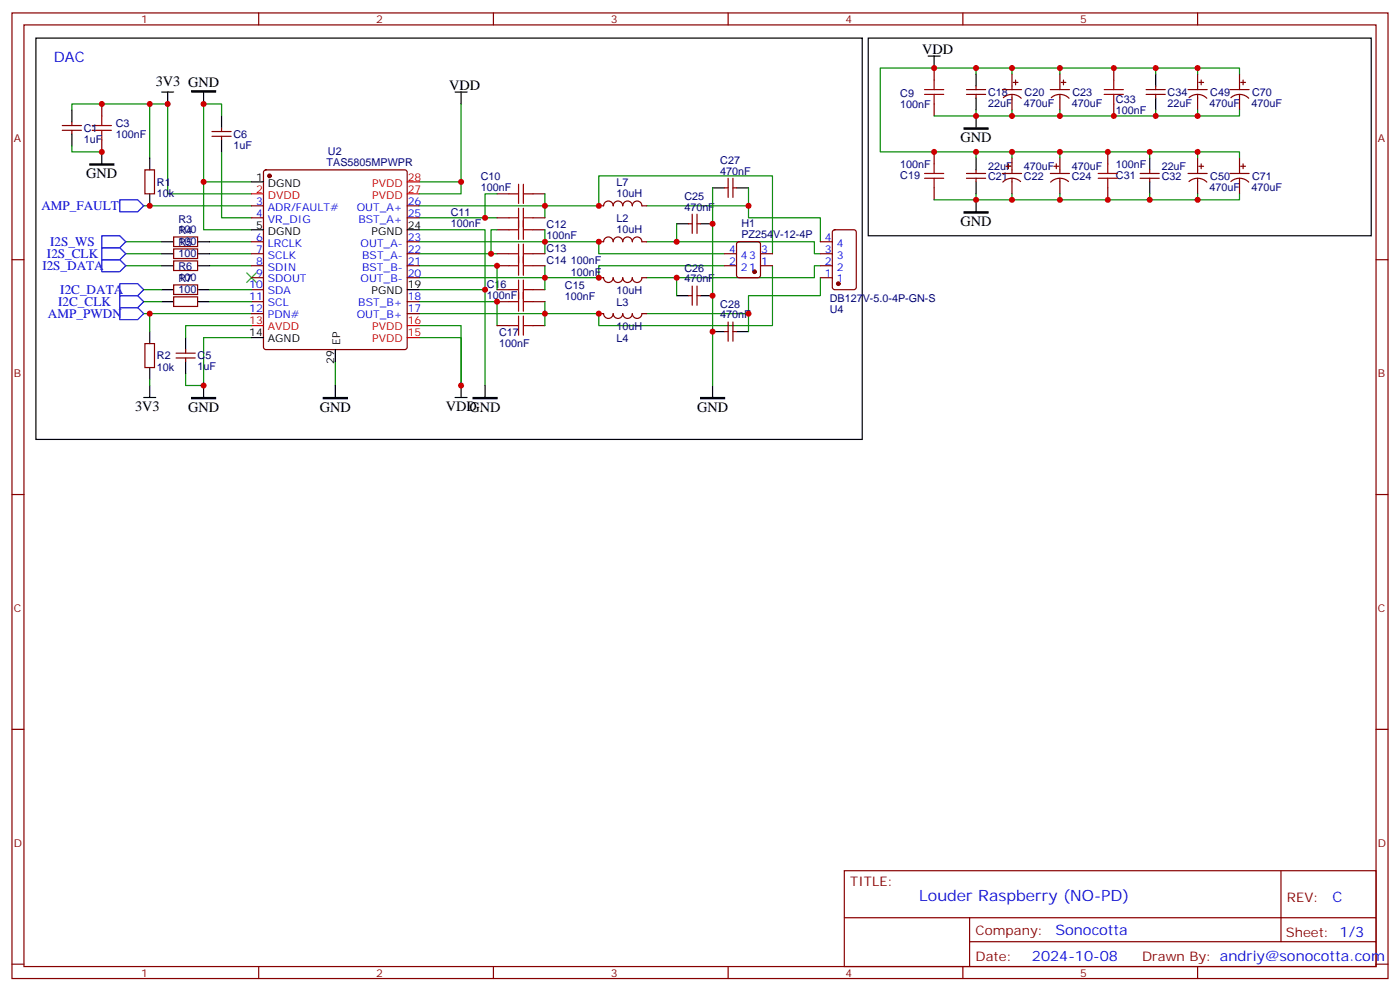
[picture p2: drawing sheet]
<svg xmlns="http://www.w3.org/2000/svg" width="412mm" height="292mm" viewBox="0 0 412 292" stroke-linecap="round" stroke-linejoin="round" font-family="sans-serif">
<g fill="none" stroke="#870000" stroke-width=".35">
<path d="M3.5 3.8h405.4v284.3h-405.4zM7.1 7.3h398.2v277.3h-398.2zM76.2 3.8v3.5M145.3 3.8v3.5M214.5 3.8v3.5M283.6 3.8v3.5M352.8 3.8v3.5M18.3 38.4h5.7M18.3 37h5.7M21.2 35.9v1.1M21.2 38.4v1M30 30.6v3.5"/>
<path d="M62.4 38.7h5.7M65.3 37.7v1M275.2 20v3.6M275.2 30.6v3.5M284.7 26.4h5.6M284.7 27.8h5.6M287.5 25.3v1.1M287.5 27.8v1.1M295.3 26.4h5.6M295.6 28.8a3.8 3.8 0 0 1 5.2 .1M298.1 21.8v4.6M298.1 27.8v4.6"/>
<path d="M298.4 24.3h1.5M299.2 23.6v1.4M309.4 26.4h5.6M309.7 28.8a3.8 3.8 0 0 1 5.2 .1M312.2 21.8v4.6M312.2 27.8v4.6M312.6 24.3h1.4M313.3 23.6v1.4M328.1 20v3.6M328.1 30.6v3.5M337.6 26.4h5.7M337.6 27.8h5.7"/>
<path d="M340.4 25.3v1.1M340.4 27.8v1.1M350 26.4h5.6M350.2 28.8a3.8 3.8 0 0 1 5.3 .1M352.8 21.8v4.6M352.8 27.8v4.6M353.1 24.3h1.4M353.8 23.6v1.4M362.3 26.4h5.6M362.6 28.8a3.8 3.8 0 0 1 5.2 .1M365.1 21.8v4.6M365.1 27.8v4.6"/>
<path d="M365.5 24.3h1.4M366.2 23.6v1.4M30 41.2v3.5M42.7 50h2.8v7.1h-2.8zM62.4 40.1h5.7M65.3 40.1v1.1M77.8 50.2l.5-.2h40.9l.5 .2 .2 .5v51.5l-.2 .5-.5 .2h-40.9l-.5-.2-.2-.5v-51.5zM146.4 57.1h3.5M157 57.1h3.5M213.4 55.3h1.1M214.5 52.5v5.6M215.9 52.5v5.6"/>
<path d="M215.9 55.3h1.1M275.2 44.7v3.6M275.2 55.3v3.5M284.7 51.1h5.6M284.7 52.5h5.6M287.5 50v1.1M287.5 52.5v1.1M295.3 51.1h5.6M296.3 49h1.4M297 48.3v1.4M298.1 46.5v4.6M298.1 52.5v4.6"/>
<path d="M300.6 53.5a3.8 3.8 0 0 0-5.2 .1M309.4 51.1h5.6M310.4 49h1.5M311.1 48.3v1.4M312.2 46.5v4.6M312.2 52.5v4.6M314.7 53.5a3.8 3.8 0 0 0-5.2 .1M326.3 44.7v3.6M326.3 55.3v3.5M335.8 51.1h5.7M335.8 52.5h5.7M338.7 50v1.1"/>
<path d="M338.7 52.5v1.1M350 51.1h5.6M350.2 53.5a3.8 3.8 0 0 1 5.3 .1M352.8 46.5v4.6M352.8 52.5v4.6M353.1 49h1.4M353.8 48.3v1.4M362.3 51.1h5.6M362.6 53.5a3.8 3.8 0 0 1 5.2 .1M365.1 46.5v4.6M365.1 52.5v4.6M365.5 49h1.4"/>
<path d="M366.2 48.3v1.4M3.5 76.5h3.6M51.2 69.8h7v2.8h-7zM51.2 73.3h7v2.8h-7zM51.2 76.8h7v2.9h-7zM74.1 60.6h3.5M74.1 64.1h3.5M74.1 71.2h3.5M74.1 74.7h3.5M74.1 78.2h3.5M119.9 60.6h3.6M119.9 64.1h3.6"/>
<path d="M119.9 71.2h3.6M119.9 74.7h3.6M119.9 78.2h3.6M146.4 64.1h3.5M146.4 74.7h3.5M146.4 78.2h3.5M146.4 67.7h3.5M157 64.1h3.5M157 74.7h3.5M157 78.2h3.5M157 67.7h3.5M176.4 60.6h1.4a1.41 1.41 0 0 1 1.4-1.4 1.41 1.41 0 0 1 1.4 1.4 1.41 1.41 0 0 1 1.4-1.4 1.41 1.41 0 0 1 1.4 1.4 1.41 1.41 0 0 1 1.5-1.4 1.41 1.41 0 0 1 1.4 1.4 1.41 1.41 0 0 1 1.4-1.4 1.41 1.41 0 0 1 1.4 1.4h1.4"/>
<path d="M176.4 71.2h1.4a1.41 1.41 0 0 1 1.4-1.4 1.41 1.41 0 0 1 1.4 1.4 1.41 1.41 0 0 1 1.4-1.4 1.41 1.41 0 0 1 1.4 1.4 1.41 1.41 0 0 1 1.5-1.4 1.41 1.41 0 0 1 1.4 1.4 1.41 1.41 0 0 1 1.4-1.4 1.41 1.41 0 0 1 1.4 1.4h1.4M202.8 65.9h1.1M203.9 63.1v5.6M205.3 63.1v5.6M205.3 65.9h1.1M213.4 74.7h3.6M213.4 78.2h3.6M217.2 71.4l.5-.2h5.6l.7 .4v9.5l-.4 .6-5.9 .1-.7-.5v-9.4zM224 74.7h3.5M224 78.2h3.5M241.7 71.2h3.5M241.7 74.7h3.5"/>
<path d="M241.7 78.2h3.5M245.4 67.9l.5-.2h5.6l.7 .4v16.5l-.4 .6-5.9 .1-.7-.5v-16.4zM405.3 76.5h3.6M51.2 83.9h7v2.8h-7zM51.2 87.4h7v2.8h-7zM74.1 81.8h3.5M74.1 85.3h3.5M74.1 88.8h3.5M74.1 92.4h3.5M119.9 81.8h3.6M119.9 88.8h3.6M119.9 92.4h3.6"/>
<path d="M146.4 85.3h3.5M146.4 88.8h3.5M146.4 95.9h3.5M157 85.3h3.5M157 88.8h3.5M157 95.9h3.5M176.4 92.4h1.4a1.41 1.41 0 0 0 1.4 1.4 1.41 1.41 0 0 0 1.4-1.4 1.41 1.41 0 0 0 1.4 1.4 1.41 1.41 0 0 0 1.4-1.4 1.41 1.41 0 0 0 1.5 1.4 1.41 1.41 0 0 0 1.4-1.4 1.41 1.41 0 0 0 1.4 1.4 1.41 1.41 0 0 0 1.4-1.4h1.4M176.4 81.8h1.4M180.6 81.8a1.41 1.41 0 0 1-1.4 1.4 1.41 1.41 0 0 1-1.4-1.4M183.4 81.8a1.41 1.41 0 0 1-1.4 1.4 1.41 1.41 0 0 1-1.4-1.4M186.3 81.8a1.41 1.41 0 0 1-1.4 1.4 1.41 1.41 0 0 1-1.5-1.4M190.5 81.8h-1.4a1.41 1.41 0 0 1-1.4 1.4 1.41 1.41 0 0 1-1.4-1.4"/>
<path d="M202.8 87.1h1.1M203.9 84.2v5.7M205.3 84.2v5.7M205.3 87.1h1.1M213.4 97.6h1.1M214.5 94.8v5.7M215.9 94.8v5.7M215.9 97.6h1.1M241.7 81.8h3.5M42.7 101.2h2.8v7h-2.8zM51.9 105.4h5.6M51.9 104h5.6"/>
<path d="M54.7 102.9v1.1M54.7 105.4v1.1M3.5 145.6h3.6M405.3 145.6h3.6M3.5 214.8h3.6M405.3 214.8h3.6M248.7 256.4h156.6v28.2h-156.6zM377.3 256.4v20.9M248.7 270.2h156.5M285.6 277.3h119.6M285.6 270.2v14.2M3.5 283.9h3.6"/>
<path d="M76.2 284.6v3.5M145.3 284.6v3.5M214.5 284.6v3.5M283.6 284.6v3.5M352.8 284.6v3.5M405.3 283.9h3.6"/>
</g>
<g fill="none" stroke="#000" stroke-width=".35">
<path d="M10.6 11.2h243.4v118.2h-243.4zM255.8 11.2h148.1v58.2h-148.1zM273.4 16.5h3.5M275.2 16.5v3.5M21.2 32.4v3.5M21.2 39.4v3.6M47.6 27.1h3.6M49.4 27.1v3.5M60 27.1v3.5M65.3 34.1v3.6M134.1 27.1h3.5M135.8 27.1v3.5"/>
<path d="M287.5 21.8v3.5M287.5 28.9v3.5M287.5 34.1v3.6M340.4 21.8v3.5M340.4 28.9v3.5M30 44.7v3.6M44.1 46.5v3.5M44.1 57.1v3.5M65.3 41.2v3.5M74.1 53.6h3.5M209.9 55.3h3.5M217 55.3h3.5"/>
<path d="M287.5 46.5v3.5M287.5 53.6v3.5M287.5 58.8v3.6M338.7 46.5v3.5M338.7 53.6v3.5M47.6 71.2h3.6M47.6 74.7h3.6M47.6 78.2h3.6M58.2 71.2h3.5M58.2 74.7h3.5M58.2 78.2h3.5M74.1 67.7h3.5"/>
<path d="M119.9 67.7h3.6M199.3 65.9h3.5M206.4 65.9h3.5M44.1 97.6v3.6M47.6 85.3h3.6M47.6 88.8h3.6M54.7 99.4v3.5M58.2 85.3h3.5M58.2 88.8h3.5M74.1 99.4h3.5M119.9 85.3h3.6M199.3 87.1h3.5"/>
<path d="M206.4 87.1h3.5M209.9 97.6h3.5M217 97.6h3.5M42.3 117.1h3.6M44.1 108.2v3.6M44.1 113.5v3.6M54.7 106.5v3.5M60 113.5v3.6M98.8 102.9v3.6M98.8 113.5v3.6M134.1 117.1h3.5M135.8 113.5v3.6"/>
<path d="M142.9 113.5v3.6M209.9 113.5v3.6"/>
</g>
<g fill="none" stroke="#008700" stroke-width=".35">
<path d="M44.1 30.6h-22.9v1.8M65.3 34.1v-3.5h-5.3v23h14.1M135.8 30.6v26.5h-12.3M287.5 20v1.8M287.5 32.4v1.7M298.1 32.4v1.7h-22.9M298.1 21.8v-1.8h-38.8v24.7h28.2v1.8M298.1 20h14.1v1.8M312.2 32.4v1.7h-14.1M312.2 20h28.2v1.8M340.4 32.4v1.7h-28.2M340.4 20h12.4v1.8"/>
<path d="M352.8 32.4v1.7h-12.4M352.8 20h12.3v1.8M365.1 32.4v1.7h-12.3M21.2 43v1.7h8.8M44.1 46.5v-15.9h5.3v26.5h24.7M60 53.6v14.1h14.1M65.3 44.7v19.4h8.8M123.5 53.6h12.3M146.4 57.1h-3.5v7M160.5 57.1v7M209.9 55.3v58.2M220.5 55.3v5.3"/>
<path d="M287.5 44.7h10.6v1.8M287.5 57.1v1.7h-12.3M298.1 44.7h14.1v1.8M298.1 57.1v1.7h-10.6M312.2 57.1v1.7h-14.1M312.2 44.7h26.5v1.8M338.7 57.1v1.7h-26.5M338.7 44.7h14.1v1.8M352.8 57.1v1.7h-14.1M352.8 44.7h12.3v1.8M365.1 57.1v1.7h-12.3M37 78.2h10.6"/>
<path d="M37 74.7h10.6M37 71.2h10.6M42.3 60.6h31.8M61.7 78.2h12.4M61.7 74.7h12.4M61.7 71.2h12.4M123.5 74.7h22.9M123.5 71.2h52.9v3.5h37M123.5 60.6h52.9v-8.8h51.1v22.9M123.5 67.7h19.4v17.6M123.5 78.2h22.9v7.1M123.5 64.1h22.9"/>
<path d="M146.4 67.7h-1.8v7M160.5 67.7v7M160.5 78.2v7.1M190.5 71.2h49.4v3.5h1.8M190.5 60.6h30v3.5h21.2v7.1M199.3 65.9v5.3M213.4 78.2h-37v3.6h-52.9M227.5 78.2v17.7h-51.1v-3.5h-52.9M241.7 78.2h-1.8v3.6h-49.4M42.3 92.4h31.8M42.3 85.3h5.3M42.3 88.8h5.3"/>
<path d="M44.1 92.4v5.2M61.7 85.3h12.4M61.7 88.8h12.4M74.1 99.4h-14.1v14.1h-5.3v-3.5M74.1 95.9h-19.4v3.5M123.5 88.8h22.9v7.1M123.5 95.9h12.3v17.6v-14.1h-12.3M123.5 85.3h19.4v28.2M160.5 88.8v7.1M199.3 81.8v5.3M220.5 92.4v5.2M241.7 81.8v5.3h-21.2v5.3h-30"/>
<path d="M44.1 111.8v1.7M98.8 106.5v7"/>
</g>
<path d="M35.3 58.8h5.3l1.7 1.8-1.7 1.8h-5.3zM30 76.5h5.3l1.7 1.7-1.7 1.8h-5.3zM30 73h5.3l1.7 1.7-1.7 1.8h-5.3zM30 69.4h5.3l1.7 1.8-1.7 1.8h-5.3zM35.3 90.6h5.3l1.7 1.8-1.7 1.7h-5.3zM35.3 87.1h5.3l1.7 1.7-1.7 1.8h-5.3zM35.3 83.5h5.3l1.7 1.8-1.7 1.8h-5.3z" fill="none" stroke="#00f" stroke-width=".35"/>
<path d="M56.4 26.7h7.1v.4h-7.1zM284 37.7h7v.3h-7zM26.5 48.3h7v.3h-7zM284 62.4h7v.3h-7zM56.4 117.1h7.1v.3h-7.1zM95.2 117.1h7.1v.3h-7.1zM139.3 117.1h7.1v.3h-7.1zM206.4 117.1h7v.3h-7z" fill="#000" stroke="#000" stroke-width=".35"/>
<path d="M72.7 80.4l2.8 2.8M75.5 80.4l-2.8 2.8" fill="none" stroke="#3c3" stroke-width=".35"/>
<g fill="#870000" stroke="#870000" stroke-width=".35">
<circle cx="79.4" cy="51.8" r=".53"/>
<circle cx="222.2" cy="80" r=".53"/>
<circle cx="246.9" cy="83.5" r=".53"/>
</g>
<path d="M74.1 57.1h3.5M119.9 57.1h3.6M119.9 53.6h3.6M74.1 95.9h3.5M119.9 95.9h3.6M119.9 99.4h3.6" fill="none" stroke="#f00" stroke-width=".35"/>
<g fill="none" stroke="#a10000" stroke-width=".35">
<path d="M27.2 38.4h5.6M27.2 37h5.6M30 34.1v2.9M30 38.4v2.8M272.3 27.8h5.7M272.3 26.4h5.7M275.2 23.6v2.8M275.2 27.8v2.8M325.3 27.8h5.6M325.3 26.4h5.6M328.1 23.6v2.8M328.1 27.8v2.8"/>
<path d="M149.9 57.1h2.9M152.8 54.3v5.6M154.2 57.1h2.8M154.2 54.3v5.6M272.3 51.1h5.7M272.3 52.5h5.7M275.2 48.3v2.8M275.2 52.5v2.8M323.5 51.1h5.6M323.5 52.5h5.6M326.3 48.3v2.8M326.3 52.5v2.8"/>
<path d="M149.9 64.1h2.9M149.9 74.7h2.9M149.9 67.7h2.9M149.9 78.2h2.9M152.8 61.3v9.2M152.8 71.9v9.2M154.2 61.3v9.2M154.2 71.9v9.2M154.2 64.1h2.8M154.2 74.7h2.8M154.2 67.7h2.8M154.2 78.2h2.8"/>
<path d="M149.9 88.8h2.9M149.9 95.9h2.9M149.9 85.3h2.9M152.8 82.5v9.2M152.8 93.1v5.6M154.2 82.5v9.2M154.2 93.1v5.6M154.2 88.8h2.8M154.2 95.9h2.8M154.2 85.3h2.8"/>
</g>
<g fill="#c00">
<circle cx="60" cy="30.6" r=".88"/>
<circle cx="160.5" cy="60.6" r=".88"/>
<circle cx="160.5" cy="71.2" r=".88"/>
<circle cx="160.5" cy="81.8" r=".88"/>
<circle cx="160.5" cy="92.4" r=".88"/>
<circle cx="49.4" cy="30.6" r=".88"/>
<circle cx="142.9" cy="85.3" r=".88"/>
<circle cx="60" cy="53.6" r=".88"/>
<circle cx="44.1" cy="60.6" r=".88"/>
<circle cx="60" cy="113.5" r=".88"/>
<circle cx="44.1" cy="92.4" r=".88"/>
<circle cx="220.5" cy="92.4" r=".88"/>
<circle cx="199.3" cy="81.8" r=".88"/>
<circle cx="199.3" cy="71.2" r=".88"/>
<circle cx="220.5" cy="60.6" r=".88"/>
<circle cx="209.9" cy="87.1" r=".88"/>
<circle cx="209.9" cy="65.9" r=".88"/>
<circle cx="209.9" cy="97.6" r=".88"/>
<circle cx="30" cy="44.7" r=".88"/>
<circle cx="44.1" cy="30.6" r=".88"/>
<circle cx="30" cy="30.6" r=".88"/>
<circle cx="142.9" cy="64.1" r=".88"/>
<circle cx="144.6" cy="74.7" r=".88"/>
<circle cx="146.4" cy="88.8" r=".88"/>
<circle cx="146.4" cy="78.2" r=".88"/>
<circle cx="287.5" cy="34.1" r=".88"/>
<circle cx="287.5" cy="20" r=".88"/>
<circle cx="275.2" cy="20" r=".88"/>
<circle cx="298.1" cy="20" r=".88"/>
<circle cx="298.1" cy="34.1" r=".88"/>
<circle cx="135.8" cy="53.6" r=".88"/>
<circle cx="275.2" cy="44.7" r=".88"/>
<circle cx="287.5" cy="44.7" r=".88"/>
<circle cx="298.1" cy="44.7" r=".88"/>
<circle cx="287.5" cy="58.8" r=".88"/>
<circle cx="298.1" cy="58.8" r=".88"/>
<circle cx="135.8" cy="113.5" r=".88"/>
<circle cx="312.2" cy="44.7" r=".88"/>
<circle cx="326.3" cy="44.7" r=".88"/>
<circle cx="312.2" cy="58.8" r=".88"/>
<circle cx="326.3" cy="58.8" r=".88"/>
<circle cx="312.2" cy="34.1" r=".88"/>
<circle cx="328.1" cy="34.1" r=".88"/>
<circle cx="312.2" cy="20" r=".88"/>
<circle cx="328.1" cy="20" r=".88"/>
<circle cx="338.7" cy="44.7" r=".88"/>
<circle cx="338.7" cy="58.8" r=".88"/>
<circle cx="340.4" cy="20" r=".88"/>
<circle cx="340.4" cy="34.1" r=".88"/>
<circle cx="352.8" cy="20" r=".88"/>
<circle cx="352.8" cy="44.7" r=".88"/>
<circle cx="352.8" cy="58.8" r=".88"/>
<circle cx="352.8" cy="34.1" r=".88"/>
<circle cx="176.4" cy="60.6" r=".88"/>
<circle cx="176.4" cy="71.2" r=".88"/>
<circle cx="176.4" cy="81.8" r=".88"/>
<circle cx="176.4" cy="92.4" r=".88"/>
</g>
<text font-size="4.6" fill="#00f" x="270.8" y="265.4">Louder Raspberry (NO-PD)</text>
<g font-size="4.2">
<text x="271.6" y="15.8">VDD</text>
<text x="45.9" y="25.3">3V3 GND</text>
<text x="132.3" y="26.4">VDD</text>
<text x="282.9" y="41.9">GND</text>
<text x="25.4" y="52.5">GND</text>
<text x="282.9" y="66.6">GND</text>
<text x="39.8" y="121">3V3</text>
<text x="55.4" y="121.3">GND</text>
<text x="94.2" y="121.3">GND</text>
<text x="131.3" y="121">VDD</text>
<text x="138.3" y="121.3">GND</text>
<text x="205.3" y="121.3">GND</text>
</g>
<g font-size="4.2" fill="#00f">
<text x="15.9" y="18.3">DAC</text>
<text x="392.5" y="265.7">C</text>
<text x="310.9" y="275.2">Sonocotta</text>
<text x="304" y="283">2024-10-08</text>
</g>
<g font-size="3.9" fill="#00f">
<text x="12.2" y="61.8">AMP_FAULT</text>
<text x="13.8" y="76">I2S_CLK</text>
<text x="14.8" y="72.4">I2S_WS</text>
<text x="12.5" y="79.5">I2S_DATA</text>
<text x="17.8" y="86.5">I2C_DATA</text>
<text x="14.1" y="93.6">AMP_PWDN</text>
<text x="17.2" y="90.1">I2C_CLK</text>
</g>
<g font-size="3.9" fill="#800">
<text x="250.5" y="261">TITLE:</text>
<text x="379.1" y="265.7">REV:</text>
<text x="287.4" y="275.2">Company:</text>
<text x="378.7" y="275.8">Sheet: 1/3</text>
<text x="287.4" y="282.9">Date:</text>
<text x="336.4" y="282.9">Drawn By: andriy@sonocotta.com</text>
</g>
<g font-size="3.2" fill="#800">
<text x="41.6" y="6.8">1</text>
<text x="110.8" y="6.8">2</text>
<text x="179.9" y="6.8">3</text>
<text x="249.1" y="6.8">4</text>
<text x="318.2" y="6.8">5</text>
<text x="4.1" y="41.9">A</text>
<text x="405.9" y="41.9">A</text>
<text x="4.1" y="111.1">B</text>
<text x="405.9" y="111.1">B</text>
<text x="4.1" y="180.2">C</text>
<text x="405.9" y="180.2">C</text>
<text x="4.1" y="249.3">D</text>
<text x="405.9" y="249.3">D</text>
<text x="41.6" y="287.6">1</text>
<text x="110.8" y="287.6">2</text>
<text x="179.9" y="287.6">3</text>
<text x="249.1" y="287.6">4</text>
<text x="318.2" y="287.6">5</text>
</g>
<g font-size="3.2" fill="#000080">
<text x="265.2" y="28.6">C9</text>
<text x="291" y="28.2">C18</text>
<text x="301.8" y="28.2">C20</text>
<text x="315.9" y="28.2">C23</text>
<text x="344" y="28.2">C34</text>
<text x="356.5" y="28.2">C49</text>
<text x="368.9" y="28.2">C70</text>
<text x="265.2" y="31.8">100nF</text>
<text x="291" y="31.4">22uF</text>
<text x="301.6" y="31.4">470uF</text>
<text x="315.7" y="31.4">470uF</text>
<text x="328.7" y="33.6">100nF</text>
<text x="328.7" y="30.4">C33</text>
<text x="344" y="31.4">22uF</text>
<text x="356.3" y="31.4">470uF</text>
<text x="368.7" y="31.4">470uF</text>
<text x="24.7" y="38.8">C1</text>
<text x="34.1" y="40.6">100nF</text>
<text x="34.1" y="37.4">C3</text>
<text x="68.8" y="40.6">C6</text>
<text x="24.7" y="42">1uF</text>
<text x="68.8" y="43.8">1uF</text>
<text x="96.6" y="45.7">U2</text>
<text x="96.2" y="49">TAS5805MPWPR</text>
<text x="141.6" y="52.9">C10</text>
<text x="212.2" y="51.4">470nF</text>
<text x="212.2" y="48.2">C27</text>
<text x="265.2" y="49.5">100nF</text>
<text x="265.2" y="52.7">C19</text>
<text x="291" y="49.9">22uF</text>
<text x="291" y="53.1">C21</text>
<text x="301.6" y="49.9">470uF</text>
<text x="301.6" y="53.1">C22</text>
<text x="315.7" y="49.9">470uF</text>
<text x="315.7" y="53.1">C24</text>
<text x="328.7" y="49.4">100nF</text>
<text x="328.7" y="52.6">C31</text>
<text x="342.2" y="49.9">22uF</text>
<text x="342.2" y="53.1">C32</text>
<text x="356.5" y="52.9">C50</text>
<text x="368.9" y="52.9">C71</text>
<text x="46.2" y="58">10k</text>
<text x="46.2" y="54.7">R1</text>
<text x="141.6" y="56.2">100nF</text>
<text x="181.6" y="58.1">10uH</text>
<text x="181.6" y="54.8">L7</text>
<text x="201.6" y="58.8">C25</text>
<text x="356.3" y="56.1">470uF</text>
<text x="368.7" y="56.1">470uF</text>
<text x="52.6" y="65.5">R3</text>
<text x="132.8" y="63.5">C11</text>
<text x="181.6" y="65.4">L2</text>
<text x="201.6" y="62">470nF</text>
<text x="52.6" y="68.7">100</text>
<text x="52.6" y="69.1">R4</text>
<text x="132.8" y="66.8">100nF</text>
<text x="161" y="70.3">100nF</text>
<text x="161" y="67.1">C12</text>
<text x="181.6" y="68.7">10uH</text>
<text x="218.4" y="70.1">PZ254V-12-4P</text>
<text x="218.4" y="66.9">H1</text>
<text x="52.6" y="72.2">100</text>
<text x="52.6" y="75.8">100</text>
<text x="52.6" y="72.6">R5</text>
<text x="161" y="74.1">C13</text>
<text x="161" y="77.6">C14</text>
<text x="168.2" y="77.7">100nF</text>
<text x="52.6" y="82.8">100</text>
<text x="52.6" y="79.6">R6</text>
<text x="52.6" y="83.2">R7</text>
<text x="168.2" y="81.2">100nF</text>
<text x="201.6" y="83.2">470nF</text>
<text x="201.6" y="80">C26</text>
<text x="52.6" y="86.4">100</text>
<text x="143.4" y="87.9">100nF</text>
<text x="143.4" y="84.7">C16</text>
<text x="166.4" y="88.2">100nF</text>
<text x="166.4" y="85">C15</text>
<text x="181.6" y="86.7">10uH</text>
<text x="244.4" y="88.8">DB127V-5.0-4P-GN-S</text>
<text x="181.6" y="90">L3</text>
<text x="212.2" y="93.8">470nF</text>
<text x="212.2" y="90.6">C28</text>
<text x="244.4" y="92.1">U4</text>
<text x="147" y="99.1">C17</text>
<text x="181.6" y="97.3">10uH</text>
<text x="181.6" y="100.6">L4</text>
<text x="46.2" y="105.8">R2</text>
<text x="58.2" y="105.8">C5</text>
<text x="147" y="102.3">100nF</text>
<text x="46.2" y="109.1">10k</text>
<text x="58.2" y="109">1uF</text>
</g>
<g font-size="3.2">
<text x="75.4" y="53.2">1</text>
<text x="78.9" y="55">DGND</text>
<text x="75.4" y="67.3">5</text>
<text x="78.9" y="69.1">DGND</text>
<text x="109.4" y="69.1">PGND</text>
<text x="120.1" y="67.3">24</text>
<text x="109.4" y="86.7">PGND</text>
<text x="120.1" y="84.9">19</text>
<text x="73.4" y="99.1">14</text>
<text x="78.9" y="100.8">AGND</text>
<text x="100.2" y="101.6" transform="rotate(-90 100.2 101.6)">EP</text>
<text x="98.4" y="107.1" transform="rotate(-90 98.4 107.1)">29</text>
</g>
<g font-size="3.2" fill="#f00">
<text x="120.1" y="53.2">28</text>
<text x="75.4" y="56.7">2</text>
<text x="78.9" y="58.5">DVDD</text>
<text x="109.7" y="58.5">PVDD</text>
<text x="109.7" y="55">PVDD</text>
<text x="120.1" y="56.7">27</text>
<text x="73.4" y="95.5">13</text>
<text x="120.1" y="95.5">16</text>
<text x="78.9" y="97.3">AVDD</text>
<text x="109.7" y="100.8">PVDD</text>
<text x="109.7" y="97.3">PVDD</text>
<text x="120.1" y="99.1">15</text>
</g>
<g font-size="3.2" fill="#00f">
<text x="75.4" y="60.3">3</text>
<text x="75.4" y="63.8">4</text>
<text x="78.9" y="62">ADR/FAULT#</text>
<text x="78.9" y="65.5">VR_DIG</text>
<text x="105.1" y="62">OUT_A+</text>
<text x="105.6" y="65.5">BST_A+</text>
<text x="120.1" y="63.8">25</text>
<text x="120.1" y="60.3">26</text>
<text x="75.4" y="70.8">6</text>
<text x="120.1" y="70.8">23</text>
<text x="243" y="70.8">4</text>
<text x="75.4" y="74.4">7</text>
<text x="75.4" y="77.9">8</text>
<text x="78.9" y="72.6">LRCLK</text>
<text x="78.9" y="76.1">SCLK</text>
<text x="106.2" y="72.6">OUT_A-</text>
<text x="106.7" y="76.1">BST_A-</text>
<text x="120.1" y="77.9">21</text>
<text x="120.1" y="74.4">22</text>
<text x="214.8" y="74.4">4</text>
<text x="214.8" y="77.9">2</text>
<text x="218.3" y="76.1">43</text>
<text x="224.2" y="77.9">1</text>
<text x="224.2" y="74.4">3</text>
<text x="243" y="77.9">2</text>
<text x="243" y="74.4">3</text>
<text x="246.5" y="76.1">3</text>
<text x="246.5" y="72.6">4</text>
<text x="75.4" y="81.4">9</text>
<text x="78.9" y="79.7">SDIN</text>
<text x="78.9" y="83.2">SDOUT</text>
<text x="106.2" y="83.2">OUT_B-</text>
<text x="106.7" y="79.7">BST_B-</text>
<text x="120.1" y="81.4">20</text>
<text x="218.3" y="79.7">21</text>
<text x="243" y="81.4">1</text>
<text x="246.5" y="83.2">1</text>
<text x="246.5" y="79.7">2</text>
<text x="73.4" y="84.9">10</text>
<text x="73.4" y="88.5">11</text>
<text x="78.9" y="86.7">SDA</text>
<text x="120.1" y="88.5">18</text>
<text x="73.4" y="92">12</text>
<text x="78.9" y="90.2">SCL</text>
<text x="78.9" y="93.8">PDN#</text>
<text x="105.1" y="93.8">OUT_B+</text>
<text x="105.6" y="90.2">BST_B+</text>
<text x="120.1" y="92">17</text>
</g>
</svg>
